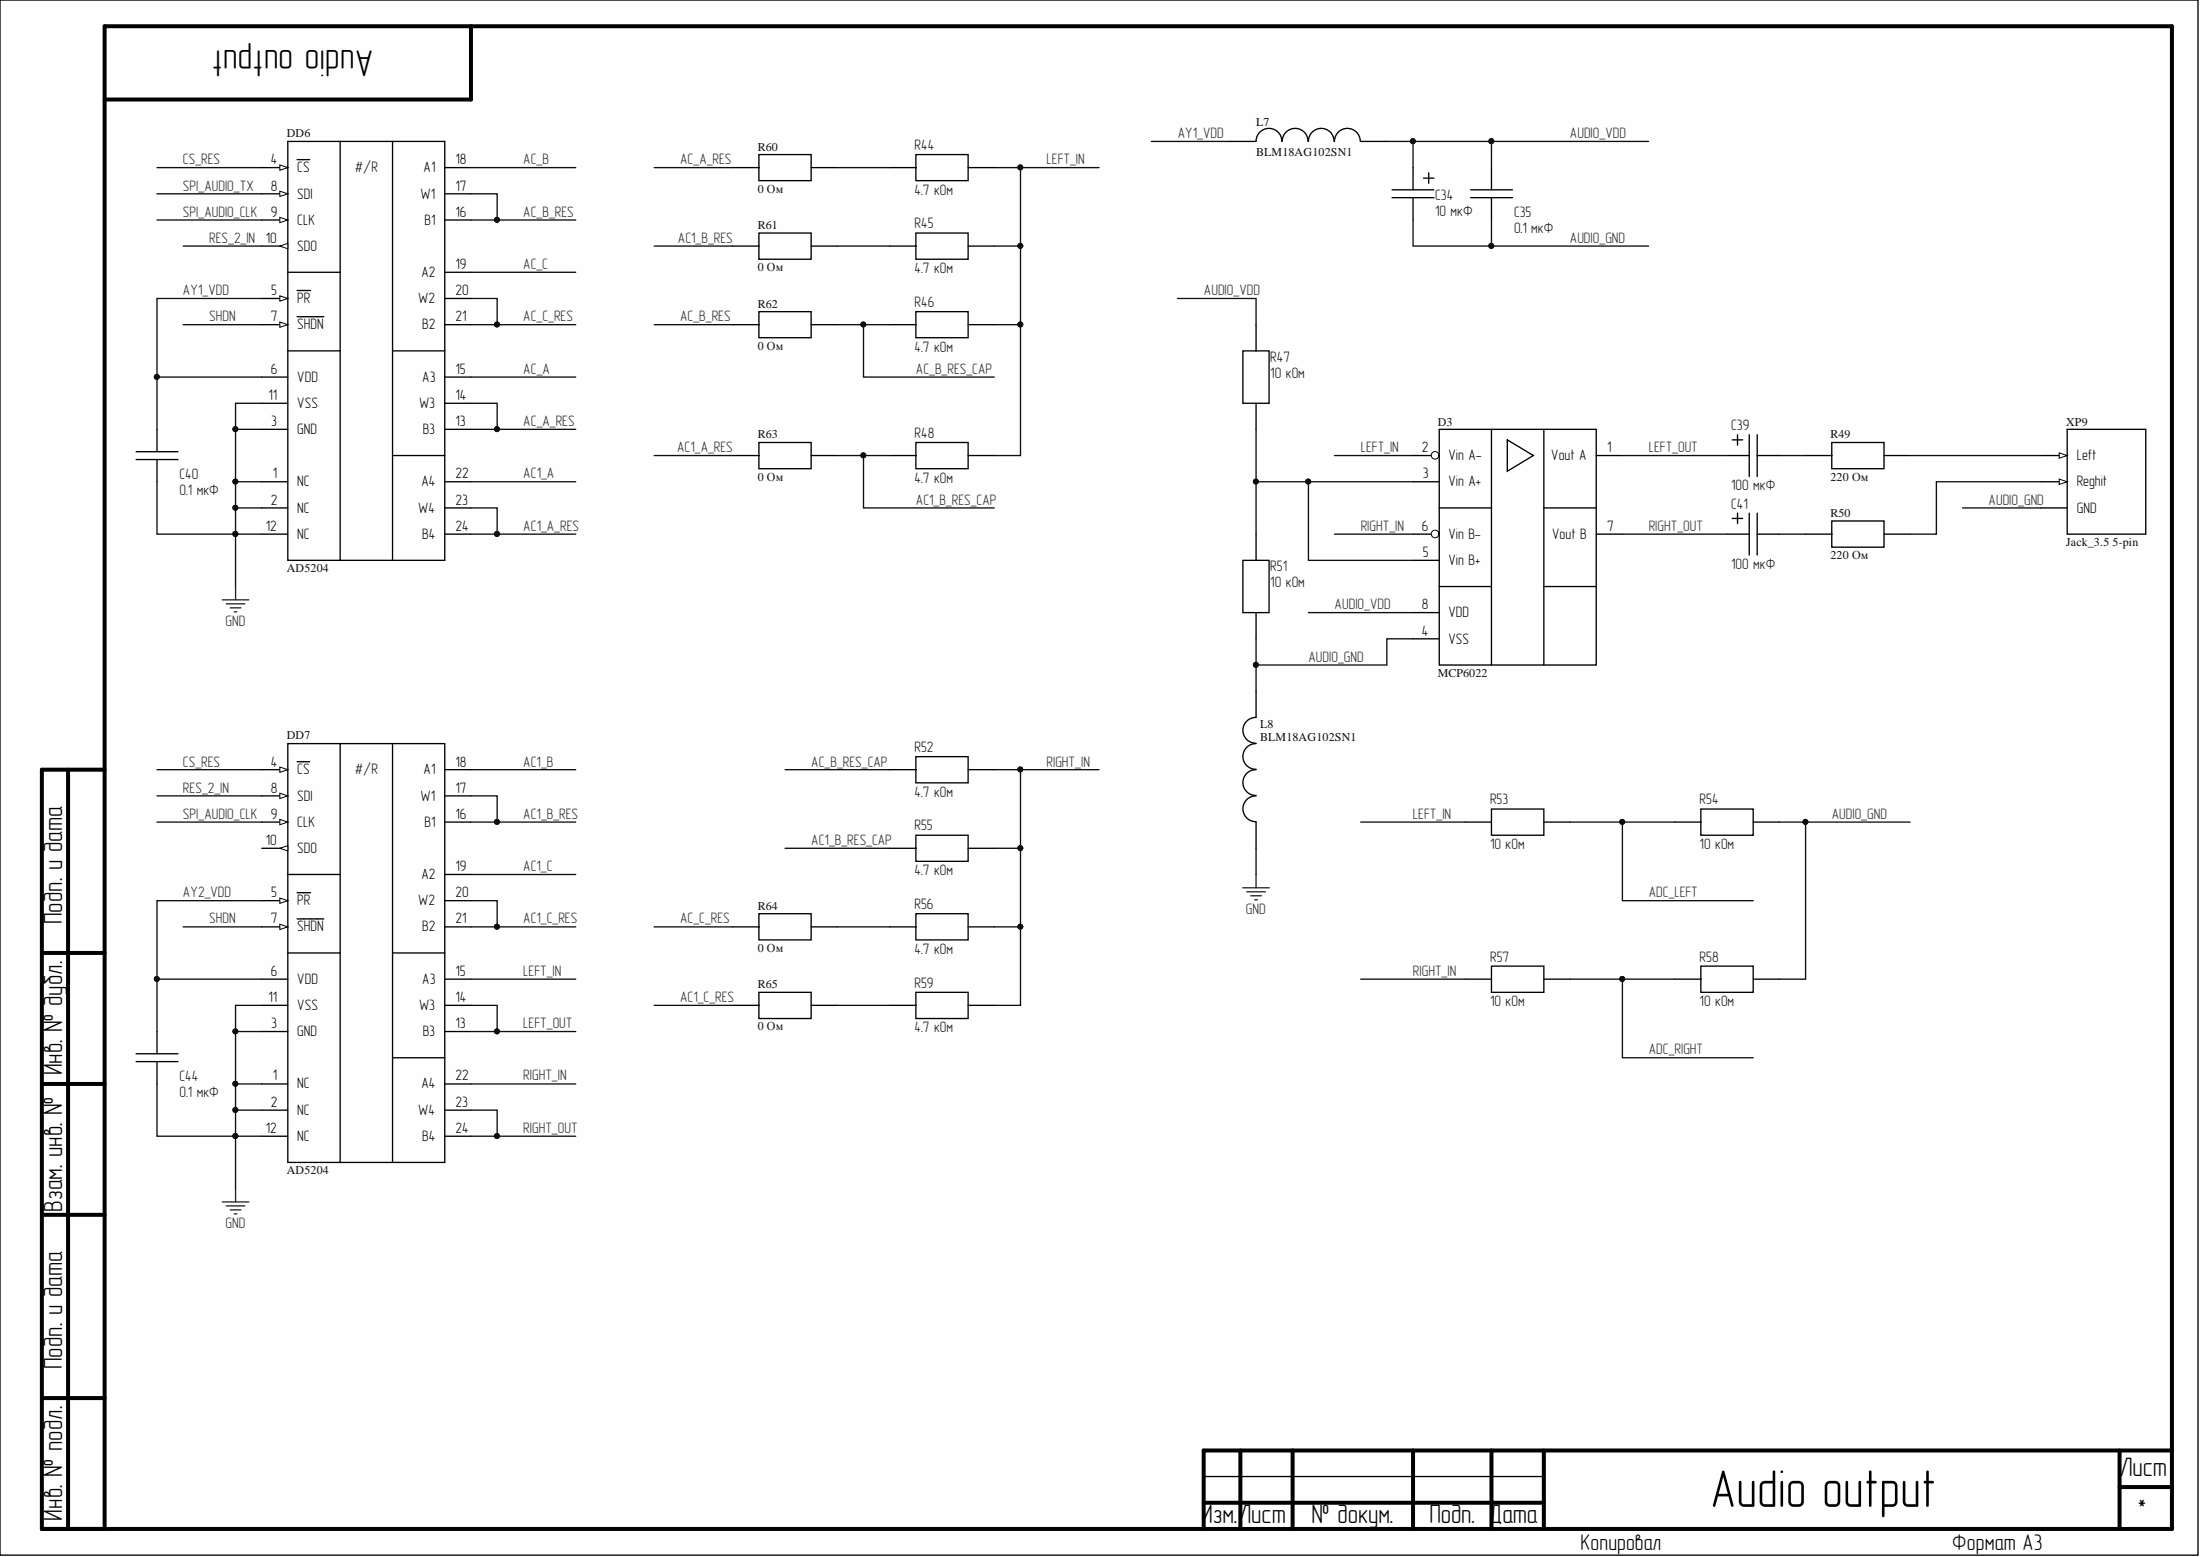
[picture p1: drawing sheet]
<svg xmlns="http://www.w3.org/2000/svg" width="420mm" height="297mm" viewBox="0 0 420 297" stroke-linecap="round" stroke-linejoin="round" font-family="sans-serif">
<path d="M0 0h419.3v296.6h-419.3z" fill="#fefefe"/>
<g fill="none" stroke="#000" stroke-width=".76">
<path d="M89.9 5v14h-69.9M13 146.8v144.9M20 146.8h-12v144.9h406.5v-286.7h-394.5v286.7M8 181.8h12M8 206.8h12M8 231.8h12M8 266.7h12M236.7 276.7v15M246.7 276.7v15M269.6 276.7v15M284.6 276.7v15M294.6 276.7v15"/>
<path d="M404.5 276.7v15M414.5 276.7h-184.8v15M229.7 286.7h64.9M404.5 283.7h10"/>
</g>
<g fill="none" stroke="#000" stroke-width=".25">
<path d="M0 0h419.4v296.7h-419.4zM169.8 32h5M174.8 29.5h9.9v5h-9.9zM184.7 32h5M169.8 46.9h5M174.8 44.5h9.9v5h-9.9zM174.8 59.5h9.9v4.9h-9.9zM184.7 46.9h5M169.8 61.9h5M184.7 61.9h5M26 87.7h8M26 86.2h8"/>
<path d="M30 81.9v4.3M30 87.7v4.2M169.8 86.9h5M174.8 84.4h9.9v5h-9.9zM184.7 86.9h5M269.6 86.9h5M304.6 86.9h5M169.8 146.8h5M174.8 144.4h9.9v4.9h-9.9zM174.8 159.3h9.9v5h-9.9zM184.7 146.8h5M169.8 161.8h5"/>
<path d="M169.8 176.8h5M174.8 174.3h9.9v5h-9.9zM184.7 161.8h5M184.7 176.8h5M30 196.8v4.2M169.8 191.8h5M174.8 189.3h9.9v5h-9.9zM184.7 191.8h5M26 202.5h8M26 201h8M30 202.5v4.3M229.7 281.7h64.9"/>
</g>
<path d="M42.4 114.4h5.1M43.2 115.2h3.5M43.9 116h2.1M44.7 116.7h.5M44.9 111.9v2.5M42.4 229.3h5.1M43.2 230.1h3.5M43.9 230.8h2.1M44.7 231.6h.5M44.9 226.8v2.5" fill="none" stroke="#262626" stroke-width=".25"/>
<circle cx="273.8" cy="86.9" r=".72" fill="#fefefe" stroke="#000" stroke-width=".19"/>
<path d="M269.6 91.9h5M269.6 101.9h5" fill="none" stroke="#000" stroke-width=".25"/>
<circle cx="273.8" cy="101.9" r=".72" fill="#fefefe" stroke="#000" stroke-width=".19"/>
<g fill="none" stroke="#000" stroke-width=".25">
<path d="M244.6 27a2.46 2.46 0 0 0-2.5-2.5 2.46 2.46 0 0 0-2.4 2.5h-5M249.6 27a2.46 2.46 0 0 0-2.5-2.5 2.46 2.46 0 0 0-2.4 2.5M254.6 27a2.45 2.45 0 0 0-2.5-2.5 2.45 2.45 0 0 0-2.4 2.5M259.6 27a2.46 2.46 0 0 0-2.5-2.5 2.46 2.46 0 0 0-2.5 2.5M259.6 27h5M265.6 37.7h8M265.6 36.2h8M269.6 32v4.2M269.6 37.7v4.3M271.6 34h2M272.6 33v2M280.6 37.7h8"/>
<path d="M280.6 36.2h8M284.6 32v4.2M284.6 37.7v4.3M237.2 66.9h5v10h-5zM239.7 61.9v5M239.7 76.9v5M274.6 81.9h10v45h-10zM274.6 96.9h10M284.6 81.9h10v45h-10M287.6 83.9l5 3-5 3zM294.6 81.9h10v45h-10M294.6 96.9h10"/>
<path d="M344.5 86.9h5M349.5 84.4h10v5h-10zM349.5 99.4h10v5h-10zM359.5 86.9h5M389.5 86.9h5M237.2 106.9h5v10h-5zM239.7 101.9v5M239.7 116.9v5M269.6 106.9h5M269.6 116.9h5M274.6 111.9h10M294.6 111.9h10"/>
<path d="M304.6 101.9h5M344.5 101.9h5M359.5 101.9h5M239.7 131.9v5a2.46 2.46 0 0 0-2.5 2.4 2.46 2.46 0 0 0 2.5 2.5M269.6 121.9h5M239.7 151.8a2.46 2.46 0 0 0-2.5 2.5 2.46 2.46 0 0 0 2.5 2.5M239.7 146.8a2.46 2.46 0 0 0-2.5 2.5 2.46 2.46 0 0 0 2.5 2.5M239.7 141.9a2.45 2.45 0 0 0-2.5 2.4 2.45 2.45 0 0 0 2.5 2.5M239.7 156.8v5M279.6 156.8h5M284.6 154.3h10v5h-10zM294.6 156.8h5"/>
<path d="M319.6 156.8h5M324.6 154.3h9.9v5h-9.9zM334.5 156.8h5M279.6 186.8h5M284.6 184.3h10v5h-10zM294.6 186.8h5M319.6 186.8h5M324.6 184.3h9.9v5h-9.9zM334.5 186.8h5"/>
</g>
<path d="M237.1 169.4h5.1M237.9 170.1h3.6M238.7 170.9h2M239.4 171.7h.5M239.7 166.8v2.6" fill="none" stroke="#262626" stroke-width=".25"/>
<path d="M392.9 86.4l1.6 .5-1.6 .5z" fill="#fefefe"/>
<path d="M392.9 86.4l1.6 .5-1.6 .5z" fill="none" stroke="#000" stroke-width=".19"/>
<path d="M389.5 91.9h5" fill="none" stroke="#000" stroke-width=".25"/>
<path d="M392.9 91.4l1.6 .5-1.6 .5z" fill="#fefefe"/>
<path d="M392.9 91.4l1.6 .5-1.6 .5z" fill="none" stroke="#000" stroke-width=".19"/>
<path d="M389.5 96.9h5M394.5 81.9h15v20h-15zM49.9 146.8h5M54.9 141.9h10v79.9h-10zM64.9 141.9h10v79.9M74.9 141.9h10v34.9M84.9 156.8h5M84.9 151.8h5M84.9 146.8h5M64.9 221.8h20" fill="none" stroke="#000" stroke-width=".25"/>
<path d="M53.4 146.3l1.5 .5-1.5 .5z" fill="#fefefe"/>
<path d="M53.4 146.3l1.5 .5-1.5 .5z" fill="none" stroke="#000" stroke-width=".19"/>
<path d="M49.9 151.8h5M56.7 145.3h2.4" fill="none" stroke="#000" stroke-width=".25"/>
<path d="M53.4 151.3l1.5 .5-1.5 .5z" fill="#fefefe"/>
<path d="M53.4 151.3l1.5 .5-1.5 .5z" fill="none" stroke="#000" stroke-width=".19"/>
<path d="M49.9 156.8h5" fill="none" stroke="#000" stroke-width=".25"/>
<path d="M53.4 156.3l1.5 .5-1.5 .5z" fill="#fefefe"/>
<path d="M53.4 156.3l1.5 .5-1.5 .5z" fill="none" stroke="#000" stroke-width=".19"/>
<path d="M49.9 171.8h5" fill="none" stroke="#000" stroke-width=".25"/>
<path d="M53.4 171.3l1.5 .5-1.5 .5z" fill="#fefefe"/>
<path d="M53.4 171.3l1.5 .5-1.5 .5z" fill="none" stroke="#000" stroke-width=".19"/>
<path d="M49.9 176.8h5M56.7 170.3h2.6" fill="none" stroke="#000" stroke-width=".25"/>
<path d="M53.4 176.3l1.5 .5-1.5 .5z" fill="#fefefe"/>
<path d="M53.4 176.3l1.5 .5-1.5 .5z" fill="none" stroke="#000" stroke-width=".19"/>
<path d="M49.9 161.8h5M56.7 175.3h5.1" fill="none" stroke="#000" stroke-width=".25"/>
<path d="M53.4 161.8l1.5-.5v1z" fill="#fefefe"/>
<path d="M53.4 161.8l1.5-.5v1z" fill="none" stroke="#000" stroke-width=".19"/>
<g fill="none" stroke="#000" stroke-width=".25">
<path d="M49.9 32h5M54.9 27h10v79.9h-10zM64.9 27h10v79.9M74.9 27h10v34.9M84.9 37h5M84.9 32h5M84.9 42h5M64.9 106.9h20M54.9 166.8h10M84.9 171.8h5M84.9 166.8h5M89.9 176.8h-5v45"/>
<path d="M49.9 191.8h5M49.9 196.8h5M49.9 186.8h5M54.9 181.8h10M74.9 181.8h10M84.9 191.8h5M84.9 196.8h5M84.9 186.8h5M49.9 206.8h5M49.9 211.8h5M49.9 216.8h5M74.9 201.8h10"/>
<path d="M84.9 206.8h5M84.9 211.8h5M84.9 216.8h5"/>
</g>
<path d="M53.4 31.5l1.5 .5-1.5 .5z" fill="#fefefe"/>
<path d="M53.4 31.5l1.5 .5-1.5 .5z" fill="none" stroke="#000" stroke-width=".19"/>
<path d="M49.9 37h5M56.7 30.5h2.4" fill="none" stroke="#000" stroke-width=".25"/>
<path d="M53.4 36.5l1.5 .5-1.5 .5z" fill="#fefefe"/>
<path d="M53.4 36.5l1.5 .5-1.5 .5z" fill="none" stroke="#000" stroke-width=".19"/>
<path d="M49.9 42h5" fill="none" stroke="#000" stroke-width=".25"/>
<path d="M53.4 41.5l1.5 .5-1.5 .5z" fill="#fefefe"/>
<path d="M53.4 41.5l1.5 .5-1.5 .5z" fill="none" stroke="#000" stroke-width=".19"/>
<path d="M49.9 56.9h5" fill="none" stroke="#000" stroke-width=".25"/>
<path d="M53.4 56.4l1.5 .5-1.5 .6z" fill="#fefefe"/>
<path d="M53.4 56.4l1.5 .5-1.5 .6z" fill="none" stroke="#000" stroke-width=".19"/>
<path d="M56.7 55.4h2.6M49.9 61.9h5" fill="none" stroke="#000" stroke-width=".25"/>
<path d="M53.4 61.4l1.5 .5-1.5 .5z" fill="#fefefe"/>
<path d="M53.4 61.4l1.5 .5-1.5 .5z" fill="none" stroke="#000" stroke-width=".19"/>
<path d="M49.9 46.9h5M56.7 60.4h5.1" fill="none" stroke="#000" stroke-width=".25"/>
<path d="M53.4 46.9l1.5-.5v1.1z" fill="#fefefe"/>
<path d="M53.4 46.9l1.5-.5v1.1z" fill="none" stroke="#000" stroke-width=".19"/>
<g fill="none" stroke="#000" stroke-width=".25">
<path d="M139.8 32h5M144.8 29.5h10v5h-10zM154.8 32h5M54.9 51.9h10M84.9 56.9h5M84.9 51.9h5M139.8 46.9h5M144.8 44.5h10v5h-10zM144.8 59.5h10v4.9h-10zM154.8 46.9h5M49.9 76.9h5M49.9 71.9h5"/>
<path d="M54.9 66.9h10M74.9 66.9h10M84.9 76.9h5M84.9 71.9h5M89.9 61.9h-5v45M139.8 61.9h5M154.8 61.9h5M49.9 81.9h5M49.9 91.9h5M49.9 96.9h5M74.9 86.9h10M84.9 81.9h5"/>
<path d="M84.9 91.9h5M84.9 96.9h5M139.8 86.9h5M144.8 84.4h10v5h-10zM154.8 86.9h5M329.6 86.9h4.2M330.5 83.9h2M330.5 98.9h2M331.6 82.9v2M331.6 97.9v2M333.8 82.9v8M333.8 97.9v8"/>
<path d="M335.3 86.9h4.2M335.3 82.9v8M335.3 97.9v8M49.9 101.9h5M84.9 101.9h5M329.6 101.9h4.2M335.3 101.9h4.2M139.8 176.8h5M144.8 174.3h10v5h-10zM154.8 176.8h5M139.8 191.8h5M144.8 189.3h10v5h-10z"/>
<path d="M154.8 191.8h5"/>
</g>
<g fill="none" stroke="#0e0e0e" stroke-width=".25">
<path d="M30 32h19.9M30 37h19.9M89.9 37h5v5h-5M89.9 32h20M124.8 32h15M159.8 32h10M189.7 32h5v54.9h-5M194.7 32h15M219.7 27h15M264.6 27h5v5M269.6 27h15v5M284.6 27h30"/>
<path d="M30 42h19.9M35 46.9h14.9M49.9 56.9h-19.9v15M89.9 56.9h5v5h-5M89.9 51.9h20M94.9 42h15M124.8 46.9h15M159.8 46.9h10M189.7 46.9h5M224.7 56.9h15v5M269.6 42v4.9h15v-4.9M284.6 46.9h30"/>
<path d="M35 61.9h14.9M49.9 76.9h-5v5M49.9 71.9h-19.9v10M89.9 76.9h5v5h-5M89.9 71.9h20M94.9 61.9h15M124.8 61.9h15M159.8 61.9h10M164.8 61.9v10h24.9M189.7 61.9h5M30 91.9v10h14.9v-5h5M49.9 91.9h-5v5"/>
<path d="M49.9 81.9h-5v10M89.9 96.9h5v5h-5M89.9 91.9h20M94.9 81.9h15M124.8 86.9h15M159.8 86.9h10M164.8 86.9v10h24.9M239.7 81.9v10h10M239.7 91.9v10M254.6 86.9h15M269.6 91.9h-19.9v15h19.9M309.6 86.9h20"/>
<path d="M339.5 86.9h5M364.5 86.9h25M374.5 96.9h15M389.5 91.9h-20v10h-5M49.9 101.9h-5v10M94.9 101.9h15M249.7 116.9h19.9M254.6 101.9h15M309.6 101.9h20M339.5 101.9h5M239.7 121.9v5h24.9v-5h5M239.7 126.9v5"/>
<path d="M30 146.8h19.9M30 156.8h19.9M30 151.8h19.9M89.9 151.8h5v5h-5M89.9 146.8h20M94.9 156.8h15M149.8 146.8h20M189.7 146.8h5v45h-5M194.7 146.8h15M259.6 156.8h20M299.6 156.8h20M309.6 156.8v15h24.9"/>
<path d="M339.5 156.8h25M344.5 156.8v30h-5M35 176.8h14.9M49.9 171.8h-19.9v15M89.9 171.8h5v5h-5M89.9 166.8h20M94.9 176.8h15M124.8 176.8h15M149.8 161.8h20M159.8 176.8h10M189.7 161.8h5M189.7 176.8h5"/>
<path d="M239.7 161.8v5M49.9 196.8h-5v10M49.9 191.8h-5v5M49.9 186.8h-19.9v10M89.9 191.8h5v5h-5M89.9 186.8h20M94.9 196.8h15M124.8 191.8h15M159.8 191.8h10M259.6 186.8h20M299.6 186.8h20M309.6 186.8v15h24.9"/>
<path d="M30 206.8v10h14.9v-5h5M49.9 216.8h-5v10M49.9 206.8h-5v5M89.9 211.8h5v5h-5M89.9 206.8h20M94.9 216.8h15"/>
</g>
<g fill="#0e0e0e" stroke="#0e0e0e" stroke-width=".19">
<circle cx="164.7" cy="61.9" r=".47"/>
<circle cx="164.7" cy="86.9" r=".47"/>
<circle cx="194.7" cy="46.9" r=".47"/>
<circle cx="194.7" cy="61.9" r=".47"/>
<circle cx="194.7" cy="31.9" r=".47"/>
<circle cx="194.7" cy="176.8" r=".47"/>
<circle cx="194.7" cy="146.8" r=".47"/>
<circle cx="194.7" cy="161.8" r=".47"/>
<circle cx="44.9" cy="101.9" r=".47"/>
<circle cx="44.9" cy="96.9" r=".47"/>
<circle cx="44.9" cy="91.9" r=".47"/>
<circle cx="44.9" cy="81.9" r=".47"/>
<circle cx="29.9" cy="71.9" r=".47"/>
<circle cx="44.9" cy="216.7" r=".47"/>
<circle cx="44.9" cy="211.8" r=".47"/>
<circle cx="44.9" cy="206.8" r=".47"/>
<circle cx="44.9" cy="196.8" r=".47"/>
<circle cx="29.9" cy="186.8" r=".47"/>
<circle cx="94.8" cy="41.9" r=".47"/>
<circle cx="94.8" cy="61.9" r=".47"/>
<circle cx="94.8" cy="81.9" r=".47"/>
<circle cx="94.8" cy="101.9" r=".47"/>
<circle cx="94.8" cy="156.8" r=".47"/>
<circle cx="94.8" cy="176.8" r=".47"/>
<circle cx="94.8" cy="196.8" r=".47"/>
<circle cx="94.8" cy="216.7" r=".47"/>
<circle cx="249.6" cy="91.9" r=".47"/>
<circle cx="239.6" cy="91.9" r=".47"/>
<circle cx="239.6" cy="126.8" r=".47"/>
<circle cx="269.6" cy="26.9" r=".47"/>
<circle cx="284.6" cy="26.9" r=".47"/>
<circle cx="284.6" cy="46.9" r=".47"/>
<circle cx="344.5" cy="156.8" r=".47"/>
<circle cx="309.6" cy="156.8" r=".47"/>
<circle cx="309.6" cy="186.8" r=".47"/>
</g>
<text font-size="10.1" x="326.4" y="287.5">Audio output</text>
<text font-size="7.3" x="71.3" y="9.6" transform="rotate(-180 71.3 9.6)">Audio output</text>
<g font-size="5.1">
<text x="11.8" y="176.3" transform="rotate(-90 11.8 176.3)">Подп. и дата</text>
<text x="11.8" y="205.2" transform="rotate(-90 11.8 205.2)">Инв. № дубл.</text>
<text x="11.8" y="231.1" transform="rotate(-90 11.8 231.1)">Взам. инв. №</text>
<text x="11.8" y="261.3" transform="rotate(-90 11.8 261.3)">Подп. и дата</text>
<text x="404.5" y="281.6">Лист</text>
<text x="11.8" y="290.1" transform="rotate(-90 11.8 290.1)">Инв. № подл.</text>
<text x="229.2" y="290.6">Изм.Лист</text>
<text x="250.3" y="290.6">№ докум.</text>
<text x="272.8" y="290.6">Подп. Дата</text>
<text x="407.6" y="289.6">*</text>
</g>
<g font-size="4.3">
<text x="301.6" y="295.8">Копировал</text>
<text x="372.5" y="295.8">Формат А3</text>
</g>
<g font-size="2.9" fill="#0e0e0e">
<text x="174.5" y="28.6">R44</text>
<text x="67.7" y="32.8">#/R</text>
<text x="174.5" y="37.1">4.7 кОм</text>
<text x="273.9" y="41.2">10 мкФ</text>
<text x="273.9" y="38.1">C34</text>
<text x="288.9" y="41.4">C35</text>
<text x="174.5" y="43.6">R45</text>
<text x="288.9" y="44.5">0.1 мкФ</text>
<text x="174.5" y="52.1">4.7 кОм</text>
<text x="174.5" y="58.5">R46</text>
<text x="174.5" y="67.1">4.7 кОм</text>
<text x="242.4" y="69.1">R47</text>
<text x="242.4" y="72.1">10 кОм</text>
<text x="174.5" y="83.6">R48</text>
<text x="330.3" y="82">C39</text>
<text x="34.2" y="94.4">0.1 мкФ</text>
<text x="34.2" y="91.3">C40</text>
<text x="174.5" y="92.1">4.7 кОм</text>
<text x="330.3" y="93.5">100 мкФ</text>
<text x="330.3" y="97">C41</text>
<text x="242.4" y="109">R51</text>
<text x="242.4" y="112.1">10 кОм</text>
<text x="330.3" y="108.6">100 мкФ</text>
<text x="174.5" y="143.4">R52</text>
<text x="67.7" y="147.8">#/R</text>
<text x="174.5" y="152">4.7 кОм</text>
<text x="284.3" y="153.4">R53</text>
<text x="324.3" y="153.4">R54</text>
<text x="174.5" y="158.4">R55</text>
<text x="284.3" y="162">10 кОм</text>
<text x="324.3" y="162">10 кОм</text>
<text x="174.5" y="167">4.7 кОм</text>
<text x="174.5" y="173.5">R56</text>
<text x="174.5" y="182">4.7 кОм</text>
<text x="284.3" y="183.4">R57</text>
<text x="324.3" y="183.4">R58</text>
<text x="174.5" y="188.4">R59</text>
<text x="284.3" y="192">10 кОм</text>
<text x="324.3" y="192">10 кОм</text>
<text x="174.5" y="197">4.7 кОм</text>
<text x="34.2" y="209.3">0.1 мкФ</text>
<text x="34.2" y="206.3">C44</text>
</g>
<g font-size="2.9" fill="#262626">
<text x="224.7" y="26.3">AY1_VDD</text>
<text x="299.6" y="26.3">AUDIO_VDD</text>
<text x="34.9" y="31.3">CS_RES</text>
<text x="99.9" y="31.3">AC_B</text>
<text x="129.8" y="31.3">AC_A_RES</text>
<text x="199.7" y="31.3">LEFT_IN</text>
<text x="34.9" y="36.4">SPI_AUDIO_TX</text>
<text x="34.9" y="41.4">SPI_AUDIO_CLK</text>
<text x="99.9" y="41.4">AC_B_RES</text>
<text x="39.9" y="46.4">RES_2_IN</text>
<text x="129.4" y="46.4">AC1_B_RES</text>
<text x="299.6" y="46.4">AUDIO_GND</text>
<text x="99.9" y="51.3">AC_C</text>
<text x="34.9" y="56.3">AY1_VDD</text>
<text x="229.7" y="56.3">AUDIO_VDD</text>
<text x="39.9" y="61.3">SHDN</text>
<text x="99.9" y="61.3">AC_C_RES</text>
<text x="129.8" y="61.3">AC_B_RES</text>
<text x="99.9" y="71.3">AC_A</text>
<text x="174.8" y="71.3">AC_B_RES_CAP</text>
<text x="99.9" y="81.3">AC_A_RES</text>
<text x="129.2" y="86.3">AC1_A_RES</text>
<text x="259.7" y="86.3">LEFT_IN</text>
<text x="314.6" y="86.3">LEFT_OUT</text>
<text x="99.9" y="91.3">AC1_A</text>
<text x="99.9" y="101.2">AC1_A_RES</text>
<text x="174.8" y="96.3">AC1_B_RES_CAP</text>
<text x="259.7" y="101.2">RIGHT_IN</text>
<text x="314.6" y="101.2">RIGHT_OUT</text>
<text x="379.5" y="96.3">AUDIO_GND</text>
<text x="43" y="119.3">GND</text>
<text x="254.7" y="116.2">AUDIO_VDD</text>
<text x="249.7" y="126.3">AUDIO_GND</text>
<text x="34.9" y="146.2">CS_RES</text>
<text x="99.9" y="146.2">AC1_B</text>
<text x="154.8" y="146.2">AC_B_RES_CAP</text>
<text x="199.7" y="146.2">RIGHT_IN</text>
<text x="34.9" y="151.2">RES_2_IN</text>
<text x="34.9" y="156.2">SPI_AUDIO_CLK</text>
<text x="99.9" y="156.2">AC1_B_RES</text>
<text x="154.8" y="161.2">AC1_B_RES_CAP</text>
<text x="269.6" y="156.2">LEFT_IN</text>
<text x="349.5" y="156.2">AUDIO_GND</text>
<text x="99.9" y="166.2">AC1_C</text>
<text x="34.9" y="171.2">AY2_VDD</text>
<text x="314.6" y="171.2">ADC_LEFT</text>
<text x="39.9" y="176.2">SHDN</text>
<text x="99.9" y="176.2">AC1_C_RES</text>
<text x="129.8" y="176.2">AC_C_RES</text>
<text x="237.8" y="174.3">GND</text>
<text x="99.9" y="186.2">LEFT_IN</text>
<text x="129.8" y="191.1">AC1_C_RES</text>
<text x="269.6" y="186.2">RIGHT_IN</text>
<text x="99.9" y="196.1">LEFT_OUT</text>
<text x="314.6" y="201.1">ADC_RIGHT</text>
<text x="99.9" y="206.1">RIGHT_IN</text>
<text x="99.9" y="216.2">RIGHT_OUT</text>
<text x="43" y="234.3">GND</text>
</g>
<g font-size="2.9">
<text x="51.7" y="31.3">4</text>
<text x="56.7" y="32.8">CS</text>
<text x="80.8" y="32.8">A1</text>
<text x="86.9" y="31.3">18</text>
<text x="51.7" y="36.4">8</text>
<text x="51.7" y="41.4">9</text>
<text x="56.7" y="37.9">SDI</text>
<text x="80.2" y="37.9">W1</text>
<text x="86.9" y="41.4">16</text>
<text x="86.9" y="36.4">17</text>
<text x="50.7" y="46.4">10</text>
<text x="56.7" y="42.9">CLK</text>
<text x="56.7" y="47.9">SDO</text>
<text x="81" y="42.9">B1</text>
<text x="80.4" y="52.9">A2</text>
<text x="86.9" y="51.3">19</text>
<text x="51.7" y="56.3">5</text>
<text x="56.7" y="57.9">PR</text>
<text x="79.8" y="57.9">W2</text>
<text x="86.9" y="56.3">20</text>
<text x="51.7" y="61.3">7</text>
<text x="56.7" y="62.8">SHDN</text>
<text x="80.6" y="62.8">B2</text>
<text x="86.9" y="61.3">21</text>
<text x="51.7" y="71.3">6</text>
<text x="86.9" y="71.3">15</text>
<text x="51.2" y="76.3">11</text>
<text x="56.7" y="77.8">VSS</text>
<text x="56.7" y="72.8">VDD</text>
<text x="80" y="77.8">W3</text>
<text x="80.6" y="72.8">A3</text>
<text x="86.9" y="76.3">14</text>
<text x="51.7" y="81.3">3</text>
<text x="56.7" y="82.8">GND</text>
<text x="80.7" y="82.8">B3</text>
<text x="86.9" y="81.3">13</text>
<text x="271.3" y="86.3">2</text>
<text x="276.4" y="87.8">Vin A-</text>
<text x="296" y="87.8">Vout A</text>
<text x="306.7" y="86.3">1</text>
<text x="396.3" y="87.8">Left</text>
<text x="52.1" y="91.3">1</text>
<text x="56.7" y="92.8">NC</text>
<text x="80.4" y="92.8">A4</text>
<text x="86.9" y="91.3">22</text>
<text x="271.5" y="91.3">3</text>
<text x="276.4" y="92.8">Vin A+</text>
<text x="396.3" y="92.8">Reghit</text>
<text x="50.7" y="101.2">12</text>
<text x="51.7" y="96.3">2</text>
<text x="56.7" y="97.8">NC</text>
<text x="79.8" y="97.8">W4</text>
<text x="86.9" y="96.3">23</text>
<text x="86.9" y="101.2">24</text>
<text x="271.3" y="101.2">6</text>
<text x="306.7" y="101.2">7</text>
<text x="396.3" y="97.8">GND</text>
<text x="56.7" y="102.8">NC</text>
<text x="80.6" y="102.8">B4</text>
<text x="271.5" y="106.2">5</text>
<text x="276.4" y="102.8">Vin B-</text>
<text x="276.4" y="107.8">Vin B+</text>
<text x="296.2" y="102.8">Vout B</text>
<text x="271.3" y="116.2">8</text>
<text x="276.4" y="117.7">VDD</text>
<text x="271.3" y="121.3">4</text>
<text x="276.4" y="122.8">VSS</text>
<text x="51.7" y="146.2">4</text>
<text x="56.7" y="147.8">CS</text>
<text x="80.8" y="147.8">A1</text>
<text x="86.9" y="146.2">18</text>
<text x="51.7" y="151.2">8</text>
<text x="56.7" y="152.7">SDI</text>
<text x="80.2" y="152.7">W1</text>
<text x="86.9" y="151.2">17</text>
<text x="50.7" y="161.2">10</text>
<text x="51.7" y="156.2">9</text>
<text x="56.7" y="157.7">CLK</text>
<text x="81" y="157.7">B1</text>
<text x="86.9" y="156.2">16</text>
<text x="56.7" y="162.7">SDO</text>
<text x="80.4" y="167.7">A2</text>
<text x="86.9" y="166.2">19</text>
<text x="51.7" y="171.2">5</text>
<text x="56.7" y="172.7">PR</text>
<text x="79.8" y="172.7">W2</text>
<text x="86.9" y="171.2">20</text>
<text x="51.7" y="176.2">7</text>
<text x="56.7" y="177.7">SHDN</text>
<text x="80.6" y="177.7">B2</text>
<text x="86.9" y="176.2">21</text>
<text x="51.2" y="191.1">11</text>
<text x="51.7" y="186.2">6</text>
<text x="56.7" y="187.7">VDD</text>
<text x="80.6" y="187.7">A3</text>
<text x="86.9" y="186.2">15</text>
<text x="86.9" y="191.1">14</text>
<text x="51.7" y="196.1">3</text>
<text x="56.7" y="192.7">VSS</text>
<text x="56.7" y="197.7">GND</text>
<text x="80" y="192.7">W3</text>
<text x="80.7" y="197.7">B3</text>
<text x="86.9" y="196.1">13</text>
<text x="52.1" y="206.1">1</text>
<text x="56.7" y="207.6">NC</text>
<text x="80.4" y="207.6">A4</text>
<text x="86.9" y="206.1">22</text>
<text x="51.7" y="211.2">2</text>
<text x="56.7" y="212.7">NC</text>
<text x="79.8" y="212.7">W4</text>
<text x="86.9" y="211.2">23</text>
<text x="50.7" y="216.2">12</text>
<text x="56.7" y="217.7">NC</text>
<text x="80.6" y="217.7">B4</text>
<text x="86.9" y="216.2">24</text>
</g>
<g font-size="2.3" fill="#0e0e0e">
<text x="54.7" y="26.2">DD6</text>
<text x="144.6" y="28.8">R60</text>
<text x="239.7" y="24">L7</text>
<text x="239.7" y="29.8">BLM18AG102SN1</text>
<text x="144.6" y="36.8">0 Ом</text>
<text x="144.6" y="43.7">R61</text>
<text x="144.6" y="51.8">0 Ом</text>
<text x="144.6" y="58.7">R62</text>
<text x="144.6" y="66.7">0 Ом</text>
<text x="144.6" y="83.6">R63</text>
<text x="274.4" y="81.2">D3</text>
<text x="349.3" y="83.6">R49</text>
<text x="394.3" y="81.2">XP9</text>
<text x="144.6" y="91.7">0 Ом</text>
<text x="349.3" y="91.7">220 Ом</text>
<text x="349.3" y="98.6">R50</text>
<text x="349.3" y="106.7">220 Ом</text>
<text x="394.3" y="104.2">Jack_3.5</text>
<text x="403.1" y="104.2">5-pin</text>
<text x="54.7" y="109.2">AD5204</text>
<text x="274.4" y="129.1">MCP6022</text>
<text x="54.7" y="141.1">DD7</text>
<text x="240.5" y="138.9">L8</text>
<text x="240.5" y="141.4">BLM18AG102SN1</text>
<text x="144.6" y="173.5">R64</text>
<text x="144.6" y="181.6">0 Ом</text>
<text x="144.6" y="188.5">R65</text>
<text x="144.6" y="196.6">0 Ом</text>
<text x="54.7" y="224">AD5204</text>
</g>
</svg>
